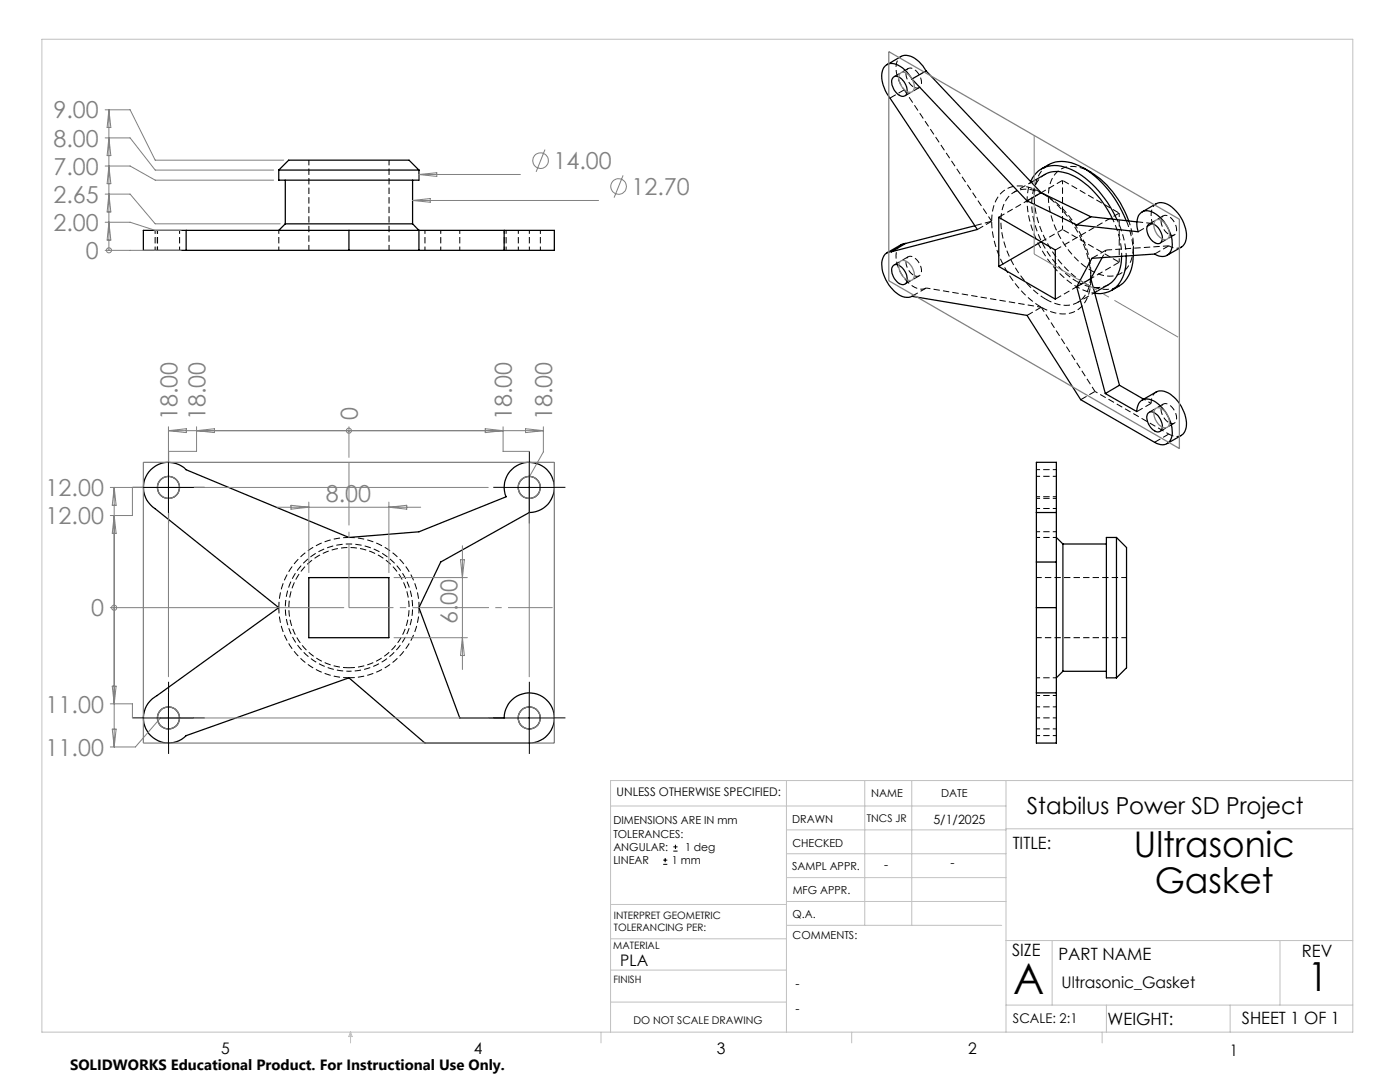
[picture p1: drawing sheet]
<svg xmlns="http://www.w3.org/2000/svg" width="279mm" height="216mm" viewBox="0 0 279 216" stroke-linecap="round" stroke-linejoin="round" font-family="sans-serif">
<path d="M197.9 44.2l-17.4-26.3M207.8 48.2l4.3-2.4M233.3 49.1l-12.5 .8M69.6 107.2a14 14 0 0 1 14 14M55.6 121.2a14 14 0 0 1 14-14M69.6 135.2a14 14 0 0 0 14-14M69.6 135.2a14 14 0 0 1-14-14M69.6 133.2a12 12 0 0 1-10.5-17.7 12 12 0 0 1 20.6-.8 12 12 0 0 1-9.1 18.5h-1" fill="none" stroke="#000" stroke-width=".2" stroke-dasharray="1.3 .6" stroke-dashoffset=".1" stroke-linecap="butt"/>
<path d="M220.8 49.9l-.8 1.5M226.2 50.7v-1.6M228.3 79.6l1.4 .9M69.6 133.9a12.7 12.7 0 0 1-11.1-18.7 12.7 12.7 0 0 1 21.8-.8 12.7 12.7 0 0 1-9.7 19.5h-1" fill="none" stroke="#000" stroke-width=".2" stroke-dasharray="1.3 .6" stroke-dashoffset=".8" stroke-linecap="butt"/>
<g fill="none" stroke="#000" stroke-width=".25">
<path d="M177 12.9l2.8-1.6a3.5 3.5 0 0 1 4 1.4l1 1.4M178.4 15.3a1.69 1.69 0 0 1 2 1 2.42 2.42 0 0 1 .3 2.7 1.52 1.52 0 0 1-2-.7 2.29 2.29 0 0 1-.3-3zM182 15.8a5.4 5.4 0 0 0-4.3-3.1 2.23 2.23 0 0 0-1.7 2.7 8.1 8.1 0 0 0 1.6 4.2l17.5 26.2-17.2 4.4M182 15.8l23 24.3M184.8 14.1l-2.8 1.7M184.8 14.1l23 24.4M55.6 33.9h28M55.6 33.9l2-1.9h24l2 1.9M55.6 33.9v2h28v-2M56.9 35.9v8.8M82.3 35.9v8.8M205.7 36.2a5.2 5.2 0 0 1 6.7-2.9 17.8 17.8 0 0 1 9.6 8.8l.9 1.7"/>
<path d="M205.8 36.4l2.7-1.6a5.9 5.9 0 0 1 6 .4 19.2 19.2 0 0 1 7.5 8.5M207.8 38.5l-2.8 1.6M207.8 38.5l9.9 4.8M207.9 33.7a6.8 6.8 0 0 1 8-.3 21.6 21.6 0 0 1 8.9 10.6M216.3 33.5a18.4 18.4 0 0 1 8.9 10.6M37.1 46h-8.5v4h8.5M37.1 46v4M37.1 50h63.5M37.1 46h63.5M56.9 44.7h25.4M56.9 44.7l-1.3 1.3M69.6 46v4"/>
<path d="M82.3 44.7l1.3 1.3v4M100.6 46h10v4h-10M100.6 46v4M177.9 50.2a2.23 2.23 0 0 0-1.9 2.9 7.2 7.2 0 0 0 4.6 6.2h.7l.7-.2 23 3.8 10.7 16.9 14.7 8.5a2.06 2.06 0 0 0 3.4-1.1 7.2 7.2 0 0 0-4.4-7.5 1.96 1.96 0 0 0-2.5 2v.4l-6.3-3.6M178.2 53.1a1.29 1.29 0 0 1 2 .5 2.54 2.54 0 0 1 .5 3 1.52 1.52 0 0 1-2-.7 2.47 2.47 0 0 1-.5-2.8zM180.7 48.6l-.9 .2-2.8 1.6M180.7 48.6l-2.8 1.6M194.6 45l-13.9 3.6M199.3 43.4l11.3 6.5v9.8l-11.3-6.5zM205 40.1l9.9 4.8M207.8 48.3l-8.5 4.9M214.9 44.9l12.3 1.3a3.4 3.4 0 0 1 .8-3.9 3.1 3.1 0 0 1 3.5 1 7.4 7.4 0 0 1 2.3 6.4 2.04 2.04 0 0 1-3.4 1l-12.5 .8-3 5.7"/>
<path d="M214.9 57.2l5.7 21.3M217.7 43.3l-2.8 1.6M217.7 43.3l9.2 1M217.7 55.6l-2.8 1.6M217.7 55.6l5.7 21.3M220 51.4l-2.3 4.2M223.8 51.2a6.3 6.3 0 0 1-2.6 5.6l-2.8 1.6M224.8 51.1a7.2 7.2 0 0 1-3 6.9l-1.6 .5h-1.7M226.2 51a7 7 0 0 1-4.3 6.9M227.9 42.3l2.9-1.7a3.1 3.1 0 0 1 3.5 1.1 7.1 7.1 0 0 1 2.3 6.3l-.3 .8-.4 .4-3 1.7M229.1 44.9a1.38 1.38 0 0 1 2 .5 2.4 2.4 0 0 1 .5 3 1.52 1.52 0 0 1-2-.7 2.64 2.64 0 0 1-.5-2.8zM223.4 76.9l-2.8 1.6"/>
<path d="M223.4 76.9l4.8 2.8M227.9 79.8l2.9-1.6a3.2 3.2 0 0 1 3.6 1.1 7.3 7.3 0 0 1 2.2 6.3l-.3 .7-.5 .6-2.9 1.6M30.1 93.7a4.9 4.9 0 0 1 7 0l32.5 13.5 14-1.1 17.4-7a5 5 0 0 1 3.4-6.7 5 5 0 0 1 6.2 4.3 5 5 0 0 1-5 5.6l-17.7 9.8-4.3 9.1 8.2 22.1h8.8a5 5 0 0 1 5-5 5 5 0 0 1 5 5 5 5 0 0 1-5 5h-20.8l-15.2-13-32.5 11.5a5 5 0 0 1-7.6-.6 5 5 0 0 1 1.9-7.4l24.2-17.6-24.7-19.7a5 5 0 0 1-.8-7.8zM229.1 82.4l.2-.1a1.63 1.63 0 0 1 2 1 2.27 2.27 0 0 1 .3 2.7 1.52 1.52 0 0 1-2-.7 2.64 2.64 0 0 1-.5-2.9zM61.6 115.3h16v11.9h-16zM206.8 102.3v-10h4v10M206.8 102.3h4M206.8 112.1h4M206.8 102.3v36M210.8 107.2l1.3 1.3M210.8 102.3v36M212.1 108.5v25.4"/>
<path d="M212.1 108.5h8.7M222.8 107.2v28.1M222.8 107.2l2 2.1v23.9l-2 2.1M222.8 107.2h-2v28.1h2M206.8 138.3v10h4v-10M206.8 138.3h4M206.8 121.2h4M212.1 133.9l-1.3 1.4M212.1 133.9h8.7"/>
<circle cx="33.6" cy="97.3" r="2.19"/>
<circle cx="105.6" cy="97.3" r="2.19"/>
<circle cx="33.6" cy="143.3" r="2.19"/>
<circle cx="105.6" cy="143.3" r="2.19"/>
</g>
<g fill="none" stroke="#000" stroke-width=".2" stroke-dasharray="1.3 .6" stroke-dashoffset=".5" stroke-linecap="butt">
<path d="M205.8 36.3l-3.4 2M208.7 39l-.9-.6M31 45.9v4M31.4 49.9v-4M31.4 45.9v4M35.8 49.9v-4M55.6 45.9v4M84.8 45.9v4M88 45.9v4M91.8 45.9v4M100.6 45.9v4M101 45.9v4"/>
<path d="M103.4 45.9v4M105.6 45.9v4M107.8 49.9v-4M212.1 45.8v-9.8M217.7 55.6v-1.1M223.4 42.5v9.8M206.8 99.4h4M210.8 99.1h-4M210.8 93.7h-4M210.8 95h-4M210.8 106.1h-4M210.8 107.2h-4"/>
<path d="M210.8 101.5h-4M206.8 138.8h4M210.8 135.2h-4M206.8 145.4h4M210.8 143.2h-4M210.8 146.8h-4M210.8 141h-4"/>
</g>
<path d="M61.6 49.9v-18M77.6 49.9v-18M214.9 56.2a6.4 6.4 0 0 0 6.3 .6M218.5 78.1l-10.7-16.8M206.8 115.2h18M206.8 127.2h18" fill="none" stroke="#000" stroke-width=".2" stroke-dasharray="1.3 .6" stroke-dashoffset=".2" stroke-linecap="butt"/>
<g fill="none" stroke="#000" stroke-width=".2" stroke-dasharray="1.3 .6" stroke-linecap="butt">
<path d="M180.5 17.9l-2.9 1.7M180.6 19.1l2.9-1.6M181.3 13.7l-2.9 1.6M209.3 32.8a7 7 0 0 0-2.9 6.7 21.9 21.9 0 0 0 9.9 16.9M179.9 48.8a3.2 3.2 0 0 0-.9 3.7 7.2 7.2 0 0 0 4.4 5.1l.8 .1 .7-.2M180.6 56.7l2.9-1.7M181.3 51.2l-2.9 1.7M184.9 57.5l-2.9 1.6M197.9 44.2l-2.8 1.6M199.3 43.3l12.8-7.3M208.7 59.7a19.7 19.7 0 0 1-8.9-16.1 5.9 5.9 0 0 1 3.1-5.5 7.2 7.2 0 0 1 6.8 1.5 19.7 19.7 0 0 1 8 15.9 5.3 5.3 0 0 1-4 5.3 7.4 7.4 0 0 1-5-1.1M210.6 49.9l12.8-7.4"/>
<path d="M210.6 59.7l12.8-7.4M220.8 49.9l-2.9 1.6M226.9 44.3l3.1 .3M230 44.6l-2.8 1.6M231.5 48.5l2.9-1.6M232.2 43.1l-2.9 1.6M233.3 49.1l-2.9 1.6M207.8 61.3l-2.8 1.6M218.5 78.1l-2.8 1.6M229.7 80.5l-2.8 1.6M231.5 86.1l2.9-1.7M232.2 80.6l-2.9 1.7"/>
<path d="M233.3 86.6l-2.9 1.6"/>
</g>
<path d="M208.5 34.8a6.3 6.3 0 0 0-2.6 6 19.9 19.9 0 0 0 9 15.4M225.3 44.1a11.5 11.5 0 0 1 .2 8.5 4.5 4.5 0 0 1-5.9 2.2l-1.9-.8M233.3 49.1l1.2 .4h.7l.6-.2M230.8 78.2l-.5 .4-.4 .6-.2 1.3M233.3 86.6l1.2 .5h.7l.6-.2" fill="none" stroke="#000" stroke-width=".2" stroke-dasharray="1.3 .6" stroke-dashoffset=".3" stroke-linecap="butt"/>
<path d="M230.8 40.6a3.4 3.4 0 0 0-.8 4M207.8 61.3l-22.9-3.8" fill="none" stroke="#000" stroke-width=".2" stroke-dasharray="1.3 .6" stroke-dashoffset=".4" stroke-linecap="butt"/>
<path d="M182.4 17.4a1.03 1.03 0 0 0 1.3-.1 1.03 1.03 0 0 0 .2-1.2 2.78 2.78 0 0 0-2.5-2.5 1.44 1.44 0 0 0-.4 2l.6 1.1 .8 .7M207.8 38.4a21.9 21.9 0 0 1 9.9 17.2M182.4 54.9a1.03 1.03 0 0 0 1.3 0 1.03 1.03 0 0 0 .2-1.3 2.78 2.78 0 0 0-2.5-2.4 1.44 1.44 0 0 0-.4 2l.6 1 .8 .7M194.6 45l3.3-.8M197.9 44.2a7.1 7.1 0 0 1 2.9-6.5 6.9 6.9 0 0 1 7 .7M226.2 51a17.7 17.7 0 0 0-1.4-7M233.3 46.8a1.03 1.03 0 0 0 1.3-.1 1.03 1.03 0 0 0 .2-1.3 2.78 2.78 0 0 0-2.5-2.4 1.44 1.44 0 0 0-.4 2l.6 1.1 .8 .7M207.8 61.3a21.9 21.9 0 0 1-9.9-17.1M207.8 61.3a7.1 7.1 0 0 0 7 .7 6.9 6.9 0 0 0 2.9-6.4M233.3 84.3a1.03 1.03 0 0 0 1.3 0 1.03 1.03 0 0 0 .2-1.3 2.78 2.78 0 0 0-2.5-2.5 1.44 1.44 0 0 0-.4 2.1l.6 1 .8 .7" fill="none" stroke="#000" stroke-width=".2" stroke-dasharray="1.3 .6" stroke-dashoffset="-.1" stroke-linecap="butt"/>
<path d="M214.9 57.2l2.1 1 1.5 .3M223.9 51.1a17.1 17.1 0 0 0-1.8-7.4M215.1 60.3l3.4-1.9" fill="none" stroke="#000" stroke-width=".2" stroke-dasharray="1.3 .6" stroke-dashoffset=".6" stroke-linecap="butt"/>
<path d="M179.9 11.2a3.4 3.4 0 0 0-.8 4.1l.4 1.1 1 1.5M205.7 36.2a14.6 14.6 0 0 0 .9 11.1 21.4 21.4 0 0 0 8.3 9.9M217.7 54a18.7 18.7 0 0 1-8.5-15.1 5.6 5.6 0 0 1 3.1-5.4 6.6 6.6 0 0 1 5.4 .9M224.8 51.1a19.5 19.5 0 0 0-1.9-7.3M233.3 86.6l-14.8-8.5" fill="none" stroke="#000" stroke-width=".2" stroke-dasharray="1.3 .6" stroke-dashoffset=".7" stroke-linecap="butt"/>
<path d="M212.1 36l11.3 6.5M216.3 56.4a6.9 6.9 0 0 0 7 .7M223.4 52.3l-11.3-6.5" fill="none" stroke="#000" stroke-width=".2" stroke-dasharray="1.3 .6" stroke-dashoffset="-.2" stroke-linecap="butt"/>
<g fill="none" stroke="#808080" stroke-width=".2">
<path d="M21 38.7h5l5 6h24.9M21 33.1h5l5 2.8h23.6M21 27.5h5l5 6.4h23.6M21 21.9h5l5 10.1h25.6M21.7 21.9v28.1M21.7 38.7l.4 3.6h-.7zM21.7 33.1l.4 3.6h-.7zM21.7 27.5l.4 3.5h-.7zM21.7 21.9l.4 3.5h-.7zM83.6 35v.8M83.6 34.8h20.3M83.6 34.8l3.6-.3v.7z"/>
<path d="M108.8 29.8l-1.8 4.5M124.4 35l-1.8 4.4M21 50h15.2M21 44.3h5l5 1.7h5.2M21.7 50h.1M21.7 44.3l.4 3.6h-.7zM82.3 40h37.2M82.3 40l3.6-.4v.8zM22 97.3h75.4M22.8 97.3v51.7M22.8 97.3l.4 3.5h-.8zM26.4 97.3v5.6h-4.4"/>
<path d="M33.6 85.9h74.8M33.6 85.2v49.8M33.6 85.9l3.6-.4v.8zM39.2 85.2v4.9h-5.6M39.2 85.9l3.6-.4v.8zM69.6 85.9h.1M69.6 85.2v6.1M96.8 85.5l3.6 .4-3.6 .4zM100.4 85.2v4.9h5.2M104.9 85.5l3.5 .4-3.5 .4zM108.4 85.2v5l-2.8 5v39.8M22.8 102.9l.4 3.5h-.8z"/>
<path d="M55.3 101.2h28.7M58.1 100.8l3.5 .4-3.5 .4zM61.6 100.2v14.1M77.6 100.2v14.1M77.6 101.2l3.6-.4v.8zM78.6 115.3h14.7M91.9 111.7h.8l-.4 3.6zM92.3 108.9v24.7M22 121.2h46.6M22.4 136.9h.8l-.4 3.5zM22.8 121.2h.1M78.6 127.2h14.7"/>
<path d="M92.3 127.2l.4 3.6h-.8zM22 140.4h4.4v2.9M22.4 145.5h.8l-.4 3.5zM97.4 143.3h-65.4l-5 5.7h-5"/>
<circle cx="107.9" cy="32.1" r="1.55"/>
<circle cx="123.5" cy="37.2" r="1.55"/>
<circle cx="21.8" cy="49.9" r=".5"/>
<circle cx="69.6" cy="85.9" r=".5"/>
<circle cx="22.8" cy="121.3" r=".51"/>
</g>
<g fill="none" stroke="#000" stroke-width=".2">
<path d="M28.6 97.3h10M33.6 92.3v10M100.6 97.3h10M105.6 92.3v10M33.6 138.3v10M105.6 138.3v10M28.6 143.3h10M100.6 143.3h10M132.4 172.5h.8M132.4 171.6h.8M132.8 171.2v.8M134.4 169.8h.8"/>
<path d="M134.4 169h.8M134.8 168.6v.8"/>
</g>
<g fill="none" stroke="#808080" stroke-width=".25">
<path d="M177.4 10.3l58 33.4v45.8l-58-33.5zM179.6 14.7a1.23 1.23 0 0 1 1.8 .3 2.59 2.59 0 0 1 .7 3.2 1.83 1.83 0 0 1-2.3-1.3l-.4-1.3zM179.7 52.1a1.84 1.84 0 0 1 2.3 1.2 1.94 1.94 0 0 1 0 2.6 2.17 2.17 0 0 1-2.4-1.8l-.2-1.1zM230.6 44a1.29 1.29 0 0 1 1.8 .5 2.5 2.5 0 0 1 .6 3.1 1.83 1.83 0 0 1-2.3-1.3l-.4-1.1v-.5zM28.6 92.3h82v56h-82zM230.6 81.5a1.84 1.84 0 0 1 2.3 1.2 1.94 1.94 0 0 1 0 2.6 2.14 2.14 0 0 1-2.3-1.6l-.3-1.5z"/>
<circle cx="33.6" cy="97.3" r="2.2"/>
<circle cx="105.6" cy="97.3" r="2.2"/>
<circle cx="33.6" cy="143.3" r="2.2"/>
<circle cx="105.6" cy="143.3" r="2.2"/>
</g>
<g fill="none" stroke="#000" stroke-width=".2" stroke-dasharray="15.2 1.3 1.3 1.3" stroke-linecap="butt">
<path d="M28.6 97.2h-2.2M33.6 92.2v-2.2M38.6 97.2h2.2M100.6 97.2h-2.2M105.6 92.2v-2.2M110.6 97.2h2.2M33.6 102.2v2.2M105.6 102.2v2.2M33.6 138.2v-2.2M105.6 138.2v-2.2M28.6 143.2h-2.2M33.6 148.2v2.2"/>
<path d="M38.6 143.2h2.2M100.6 143.2h-2.2M105.6 148.2v2.2M110.6 143.2h2.2"/>
</g>
<path d="M206.4 50.7v-23.7" fill="none" stroke="#808080" stroke-width=".2" stroke-dasharray="15.2 1.3 1.3 1.3" stroke-dashoffset="5.3" stroke-linecap="butt"/>
<path d="M206.4 50.7l28.7 16.6" fill="none" stroke="#808080" stroke-width=".2" stroke-dasharray="15.2 1.3 1.3 1.3" stroke-dashoffset=".6" stroke-linecap="butt"/>
<path d="M69.6 121.2v-29" fill="none" stroke="#808080" stroke-width=".2" stroke-dasharray="15.2 1.3 1.3 1.3" stroke-dashoffset="2.6" stroke-linecap="butt"/>
<path d="M69.6 121.2h40.7" fill="none" stroke="#808080" stroke-width=".2" stroke-dasharray="15.2 1.3 1.3 1.3" stroke-dashoffset="6.4" stroke-linecap="butt"/>
<g fill="none" stroke="#c0c0c0" stroke-width=".2">
<path d="M8.4 7.8h261.6v198.2h-261.6zM157 155.8v50.2M172.6 155.8v28.8M182 155.8v28.8M200.8 155.8v50.2M270 155.8h-148.2v50.2M121.8 160.8h79M157 170.4h43.8M157 165.6h43.8M157 175.1h43.8M157 179.9h43.8M200.8 165.4h69.2"/>
<path d="M121.8 200h35.2M121.8 193.6h35.2M121.8 187.3h35.2M121.8 180.5h35.2M157 184.6h42.9M200.8 187.7h69.2M210 187.7v12.9M255.4 187.7v12.9M70 206v2.1M70 206l.3 .8h-.7zM119.9 206v2.1M170 206v2.1"/>
<path d="M200.8 200.6h69.2M220 206v2.1M220.8 200.6v5.4M245.5 200.6v5.4"/>
</g>
<text font-size="8.5" x="202.2" y="198.3">A</text>
<text font-size="8" x="261" y="197.8">1</text>
<g font-size="7.1">
<text x="226.3" y="171">Ultrasonic</text>
<text x="230.5" y="178.1">Gasket</text>
</g>
<g font-size="4.7" fill="#808080">
<text x="10.7" y="23.6">9.00</text>
<text x="10.7" y="29.3">8.00</text>
<text x="10.7" y="34.9">7.00</text>
<text x="110.5" y="33.7">14.00</text>
<text x="10.7" y="40.5">2.65</text>
<text x="126" y="38.9">12.70</text>
<text x="10.7" y="46.1">2.00</text>
<text x="17.1" y="51.7">0</text>
<text x="35.4" y="83.9" transform="rotate(-90 35.4 83.9)">18.00</text>
<text x="41" y="83.9" transform="rotate(-90 41 83.9)">18.00</text>
<text x="71.4" y="83.9" transform="rotate(-90 71.4 83.9)">0</text>
<text x="102.2" y="83.9" transform="rotate(-90 102.2 83.9)">18.00</text>
<text x="110.2" y="83.9" transform="rotate(-90 110.2 83.9)">18.00</text>
<text x="9.1" y="99">12.00</text>
<text x="65" y="100.2">8.00</text>
<text x="9.1" y="104.6">12.00</text>
<text x="18.2" y="123">0</text>
<text x="91.3" y="124.5" transform="rotate(-90 91.3 124.5)">6.00</text>
<text x="9.1" y="142.2">11.00</text>
<text x="9.1" y="150.8">11.00</text>
</g>
<text font-size="4.7" x="204.9" y="162.3">Stabilus Power SD Project</text>
<g font-size="3.4">
<text x="202.1" y="169.3">TITLE:</text>
<text x="202" y="190.8">SIZE</text>
<text x="211.2" y="191.5">PART NAME</text>
<text x="259.8" y="191">REV</text>
<text x="221" y="204.5">WEIGHT:</text>
<text x="247.8" y="204.4">SHEET 1 OF 1</text>
</g>
<g font-size="3.2">
<text x="123.8" y="192.7">PLA</text>
<text x="211.9" y="197.1">Ultrasonic_Gasket</text>
<text x="44.2" y="210.4">5</text>
<text x="94.6" y="210.3">4</text>
<text x="143.1" y="210.4">3</text>
<text x="193.2" y="210.3">2</text>
<text x="245.4" y="210.6">1</text>
</g>
<text font-size="3" x="14" y="213.5">SOLIDWORKS Educational Product. For Instructional Use Only.</text>
<text font-size="2.7" x="202.1" y="204">SCALE: 2:1</text>
<g font-size="2.5">
<text x="186.3" y="164.5">5/1/2025</text>
<text x="176.5" y="173.4">-</text>
<text x="189.7" y="173">-</text>
<text x="158.8" y="197.2">-</text>
<text x="158.8" y="202.2">-</text>
</g>
<text font-size="2.4" x="123.1" y="158.9">UNLESS OTHERWISE SPECIFIED:</text>
<g font-size="2.2">
<text x="173.9" y="159.1">NAME</text>
<text x="187.8" y="158.9">DATE</text>
<text x="122.4" y="164.5">DIMENSIONS ARE IN mm</text>
<text x="122.4" y="167.1">TOLERANCES:</text>
<text x="158.1" y="164.2">DRAWN</text>
<text x="122.4" y="172.4">LINEAR</text>
<text x="122.4" y="169.8">ANGULAR:</text>
<text x="134.1" y="172.4">1 mm</text>
<text x="136.7" y="169.8">1 deg</text>
<text x="158.1" y="173.7">SAMPL APPR.</text>
<text x="158.2" y="169.1">CHECKED</text>
<text x="158.2" y="178.4">MFG APPR.</text>
<text x="158.2" y="183.2">Q.A.</text>
<text x="158.2" y="187.4">COMMENTS:</text>
</g>
<g font-size="2.1">
<text x="173" y="164">TNCS JR</text>
<text x="126.4" y="204.3">DO NOT SCALE DRAWING</text>
</g>
<g font-size="2">
<text x="122.5" y="183.3">INTERPRET GEOMETRIC</text>
<text x="122.5" y="185.9">TOLERANCING PER:</text>
<text x="122.4" y="189.4">MATERIAL</text>
<text x="122.4" y="196.2">FINISH</text>
</g>
</svg>
